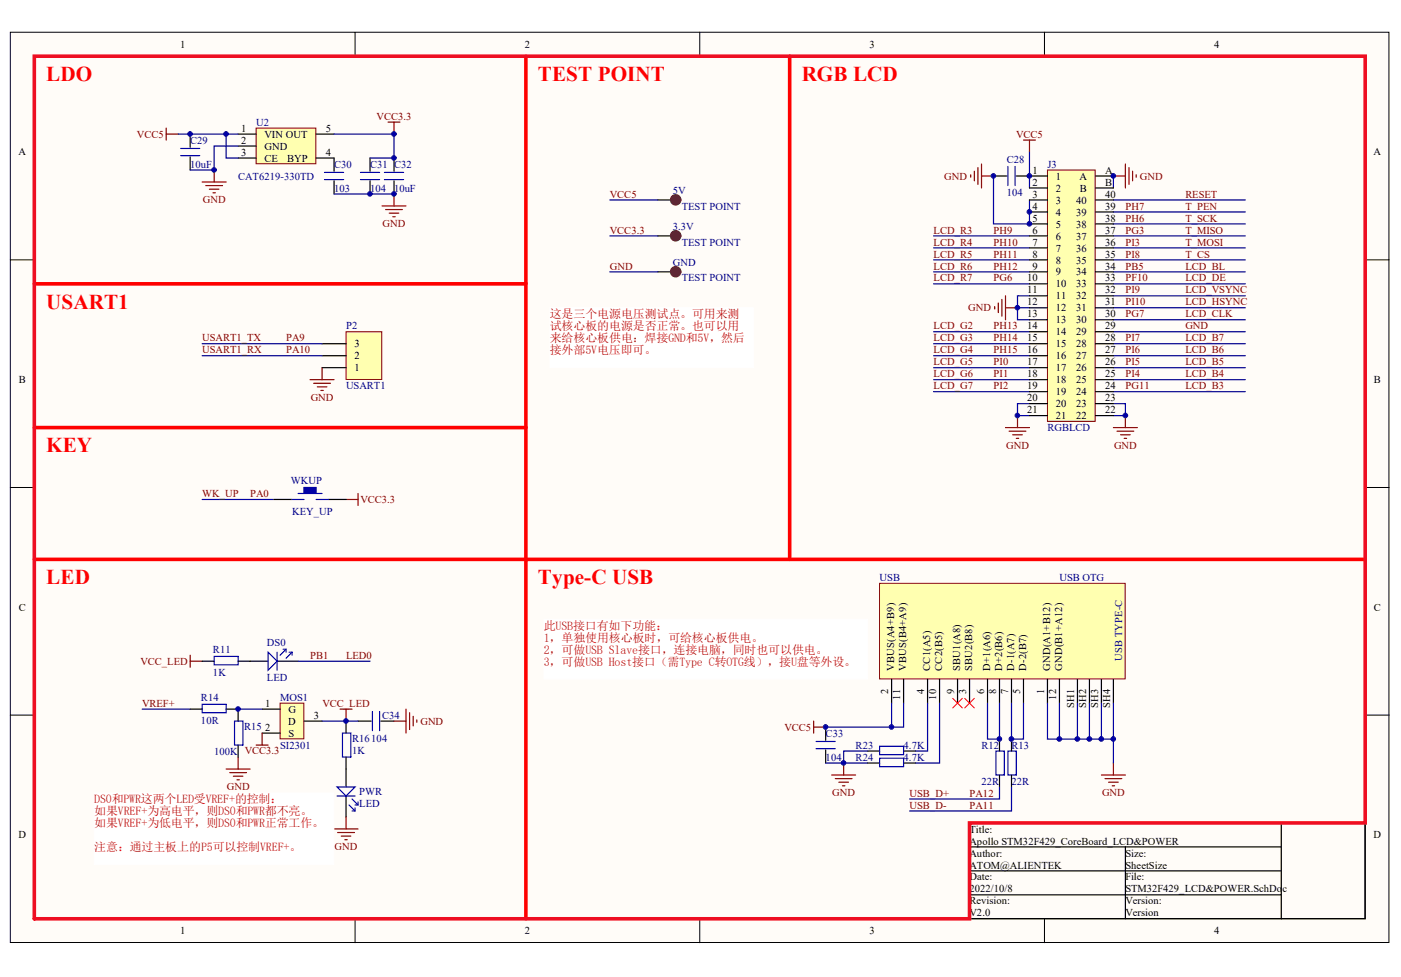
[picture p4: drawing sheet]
<svg xmlns="http://www.w3.org/2000/svg" width="287mm" height="200mm" viewBox="0 0 287 200" stroke-linecap="round" stroke-linejoin="round" font-family="sans-serif">
<g fill="#fffcf8" stroke="#000" stroke-width=".2">
<path d="M2.1 6.6h282.2v186.4h-282.2z"/>
<path d="M7 11.5h272.4v176.6h-272.4z"/>
</g>
<path d="M72.7 6.6v4.9M143.3 6.6v4.9M213.8 6.6v4.9M2.1 53.2h4.9M279.5 53.2h4.9M2.1 99.8h4.9M279.5 99.8h4.9M2.1 146.4h4.9M279.5 146.4h4.9M72.7 188.1v4.9M143.3 188.1v4.9M213.8 188.1v4.9" fill="none" stroke="#000" stroke-width=".2"/>
<path d="M198.5 168.5h81v19.6h-81zM198.5 173.4h63.8M198.5 178.3h63.8M230.4 173.4v14.7M262.3 168.5v19.6M198.5 183.2h63.8" fill="none" stroke="#000" stroke-width=".25"/>
<g fill="none" stroke="#800000" stroke-width=".25">
<path d="M198.7 35.8v.5M199.5 35.1v1.9M200.2 34.3v3.5M200.9 36h2.5M200.9 33.6v4.9M209.5 28.7h2.5M210.8 28.7v2.4M227.9 36h2.5M230.4 33.6v4.9M231.1 34.3v3.5M231.9 35.1v1.9M232.6 35.8v.5"/>
<path d="M205.8 87.5h5M206.6 88.3h3.4M207.3 89h2M208.1 89.8h.4M208.3 85.1v2.4M227.9 87.5h4.9M228.7 88.3h3.4M229.4 89h2M230.1 89.8h.5M230.4 85.1v2.4"/>
</g>
<g fill="none" stroke="#000080" stroke-width=".25">
<path d="M203.4 36v9.8h7.4v-4.9M210.8 31.1v7.4M227.9 36v2.5M191.1 48.3h19.7M191.1 50.8h19.7M191.1 53.2h19.7M191.1 55.7h19.7M191.1 58.1h19.7M227.9 48.3h27M227.9 50.8h27M227.9 53.2h27M227.9 55.7h27"/>
<path d="M227.9 58.1h27M227.9 40.9h27M227.9 43.4h27M227.9 45.8h27M191.1 67.9h19.7M191.1 70.4h19.7M191.1 72.8h19.7M191.1 75.3h19.7M191.1 77.7h19.7M208.3 63h2.5M210.8 60.6h-2.5v4.9h2.5M227.9 67.9h27"/>
<path d="M227.9 70.4h27M227.9 65.5h27M227.9 72.8h27M227.9 75.3h27M227.9 77.7h27M227.9 60.6h27M227.9 63h27M191.1 80.2h19.7M210.8 82.6h-2.5v2.5h2.5M227.9 82.6h2.5v2.5h-2.5M227.9 80.2h27"/>
</g>
<path d="M57.3 144h4.9v7.3h-4.9z" fill="#ffffb0" stroke="#800000" stroke-width=".2"/>
<path d="M51.2 135.4h3.7M56.6 135.4h4.4M53.7 145.2h3.6M53.7 150.1h3.6M62.3 147.6h3.6M70.8 157.4v3.7" fill="none" stroke="#000" stroke-width=".25"/>
<g fill="none" stroke="#800000" stroke-width=".25">
<path d="M38.9 134.1v2.5M38.9 135.4h2.5M46.3 157.4h4.9M47 158.2h3.5M47.8 158.9h1.9M48.5 159.7h.5M48.8 155v2.4M52.4 152.5h2.5M53.7 150.1v2.4M69.6 145.2h2.5M70.8 145.2v2.4M68.4 169.7h4.9"/>
<path d="M69.1 170.4h3.5M69.9 171.2h1.9M70.6 171.9h.5M70.8 167.3v2.4"/>
</g>
<path d="M61 135.4h14.8M29.1 145.2h9.8M48.8 145.2h4.9" fill="none" stroke="#000080" stroke-width=".25"/>
<path d="M54.9 133.5l1.8 1.9-1.8 1.8zM56.7 133.5v3.7M58 132.9h.6v.6M58.6 132.9l-1.3 1.2M59.2 133.5h.6M59.8 133.5l-1.2 1.3M59.8 133.5v.6" fill="none" stroke="#00f" stroke-width=".25"/>
<path d="M52.4 26.2h12.3v7.3h-12.3z" fill="#ffffb0" stroke="#800000" stroke-width=".2"/>
<g fill="none" stroke="#000" stroke-width=".25">
<path d="M38.9 27.5v2.6M38.9 32.1v2.7M48.8 27.5h3.6M48.8 29.9h3.6M48.8 32.4h3.6M64.7 27.5h3.7M64.7 32.4h3.7v2.7M68.4 37v2.7M75.8 32.4v2.7M75.8 37v2.7M80.7 32.4v2.7M80.7 37v2.7"/>
<path d="M203.4 36h2.7M208.1 36h2.7M73.3 147.6h2.7M78 147.6h2.7"/>
</g>
<path d="M37 31.9h3.9M37 30.4h3.9M66.4 36.8h4M66.4 35.3h4M73.8 36.8h3.9M73.8 35.3h3.9M78.7 36.8h3.9M78.7 35.3h3.9M206.3 34.1v3.9M207.8 34.1v3.9M76.2 145.7v3.9M77.7 145.7v3.9" fill="none" stroke="#00f" stroke-width=".25"/>
<path d="M36.5 27.5h9.8M48.8 27.5h-2.5v4.9h2.5M48.8 29.9h-5v4.9h-4.9M68.4 27.5h12.3v4.9h-4.9M68.4 39.7h12.3M41.4 102.3h14.7M65.9 147.6h7.4" fill="none" stroke="#000080" stroke-width=".25"/>
<g fill="none" stroke="#800000" stroke-width=".25">
<path d="M34 26.2v2.5M34 27.5h2.5M41.4 37.3h4.9M42.1 38h3.5M42.9 38.7h1.9M43.6 39.5h.5M43.8 34.8v2.5M79.4 25h2.5M80.7 25v2.5M80.7 39.7v2.5M78.2 42.2h4.9M78.9 42.9h3.5"/>
<path d="M79.7 43.6h1.9M80.4 44.4h.5M70.8 102.3h2.5M73.3 101v2.5M80.7 147.6h2.4M83.1 145.2v4.9M83.9 145.9v3.5M84.6 146.7v1.9M85.3 147.4v.5M166.6 147.6v2.5M166.6 148.9h2.4"/>
</g>
<path d="M70.8 67.9h7.4v9.8h-7.4z" fill="#ffffb0" stroke="#800000" stroke-width=".2"/>
<path d="M65.9 75.3h4.9M65.9 72.8h4.9M65.9 70.4h4.9M41.4 135.4h2.4M48.8 135.4h2.4M38.9 145.2h2.5M46.3 145.2h2.5v2.4M48.8 152.5v2.5M70.8 147.6v2.5M70.8 155v2.4" fill="none" stroke="#000" stroke-width=".25"/>
<path d="M63.5 77.7h4.9M64.2 78.5h3.5M65 79.2h1.9M65.7 79.9h.5M65.9 75.3v2.4" fill="none" stroke="#800000" stroke-width=".25"/>
<path d="M41.4 72.8h24.5M41.4 70.4h24.5" fill="none" stroke="#000080" stroke-width=".25"/>
<path d="M43.8 134.4h5v1.7h-5zM41.4 144.2h4.9v1.7h-4.9zM48 147.6h1.7v4.9h-1.7zM70.1 150.1h1.7v4.9h-1.7z" fill="none" stroke="#00f" stroke-width=".25"/>
<path d="M214.4 34.8h9.8v51.5h-9.8z" fill="#ffffb0" stroke="#800000" stroke-width=".2"/>
<g fill="none" stroke="#000" stroke-width=".25">
<path d="M210.8 36h3.6M210.8 38.5h3.6M224.3 36h3.6M224.3 38.5h3.6M134.7 40.9h2.4M134.7 48.3h2.4M134.7 55.7h2.4M210.8 40.9h3.6M210.8 43.4h3.6M210.8 45.8h3.6M210.8 48.3h3.6M210.8 50.8h3.6"/>
<path d="M210.8 53.2h3.6M210.8 55.7h3.6M210.8 58.1h3.6M224.3 40.9h3.6M224.3 43.4h3.6M224.3 45.8h3.6M224.3 48.3h3.6M224.3 50.8h3.6M224.3 53.2h3.6M224.3 55.7h3.6M224.3 58.1h3.6M210.8 60.6h3.6"/>
<path d="M210.8 63h3.6M210.8 65.5h3.6M210.8 67.9h3.6M210.8 70.4h3.6M210.8 72.8h3.6M210.8 75.3h3.6M210.8 77.7h3.6M224.3 60.6h3.6M224.3 63h3.6M224.3 65.5h3.6M224.3 67.9h3.6M224.3 70.4h3.6"/>
<path d="M224.3 72.8h3.6M224.3 75.3h3.6M224.3 77.7h3.6M210.8 80.2h3.6M210.8 82.6h3.6M210.8 85.1h3.6M224.3 80.2h3.6M224.3 82.6h3.6M224.3 85.1h3.6M220.6 139.1v4.9M223 139.1v4.9M225.5 139.1v4.9"/>
<path d="M227.9 139.1v4.9"/>
</g>
<g fill="none" stroke="#602732" stroke-width="1.2">
<circle cx="138.3" cy="55.6" r=".56"/>
<circle cx="138.3" cy="48.3" r=".56"/>
<circle cx="138.3" cy="40.9" r=".56"/>
</g>
<path d="M124.8 40.9h9.9M124.8 48.3h9.9M124.8 55.7h9.9" fill="none" stroke="#000080" stroke-width=".25"/>
<path d="M107.7 11.5v176.6M161.7 11.5v103M7 58.1h100.7M7 87.5h100.7M7 114.5h272.5" fill="none" stroke="#f00" stroke-width=".74"/>
<g fill="#fff" stroke="#fff" stroke-width=".2">
<path d="M19.3 162.4h49v14.6h-49z"/>
<path d="M111.3 126.8h66.3v12.2h-66.3z"/>
<path d="M112.6 63h41.6v12.2h-41.6z"/>
</g>
<path d="M225.5 158.7h4.9M226.2 159.4h3.5M227.9 156.2v2.5M227 160.1h1.9M227.7 160.9h.5" fill="none" stroke="#800000" stroke-width=".25"/>
<path d="M180.1 119.4h50.2v19.6h-50.2z" fill="#ffffb0" stroke="#800000" stroke-width=".2"/>
<g fill="none" stroke="#000" stroke-width=".25">
<path d="M56.1 102.3h3.7M67.2 102.3h3.6M182.5 139.1v4.9M185 139.1v4.9M189.9 139.1v4.9M192.3 139.1v4.9M196 139.1v4.9M198.5 139.1v4.9M202.2 139.1v4.9M204.6 139.1v4.9M207.1 139.1v4.9M209.5 139.1v4.9"/>
<path d="M214.4 139.1v4.9M216.9 139.1v4.9M169 148.9v2.7M169 153.5v2.7M177.6 153.8h2.5M177.6 156.2h2.5M185 153.8h2.4M185 156.2h2.4M204.6 151.3v2.5M204.6 158.7v2.4M207.1 151.3v2.5M207.1 158.7v2.4"/>
</g>
<path d="M195 143l2 1.9M197 143l-2 1.9M197.5 143l2 1.9M199.5 143l-2 1.9" fill="none" stroke="#f00" stroke-width=".2"/>
<path d="M59.8 102.3h2.5M61 101h4.9M62.3 101v-1.2h2.4v1.2M64.7 102.3h2.5M167.1 153.3h3.9M167.1 151.8h3.9M180.1 152.8h4.9v1.7h-4.9zM180.1 155.2h4.9v1.8h-4.9zM203.9 153.8h1.7v4.9h-1.7zM206.3 153.8h1.8v4.9h-1.8z" fill="none" stroke="#00f" stroke-width=".25"/>
<path d="M203.6 62.8v.5M204.4 62v2M205.1 61.3v3.4M205.8 60.6v4.9M205.8 63h2.5M170.3 158.7h4.9M171 159.4h3.4M172.7 156.2v2.5M171.7 160.1h2M172.5 160.9h.5" fill="none" stroke="#800000" stroke-width=".25"/>
<g fill="none" stroke="#000080" stroke-width=".25">
<path d="M169 156.2h3.7M177.6 153.8h-4.9v2.4h4.9M182.5 144v4.9h-13.5M185 144v4.9h-2.5M189.9 144v9.8h-2.5M192.3 144v12.2h-4.9M202.2 144v7.3h2.4v-7.3M207.1 144v7.3h2.4v-7.3M214.4 144v7.3h13.5v-7.3M216.9 144v7.3M220.6 144v7.3M223 144v7.3"/>
<path d="M225.5 144v7.3M227.9 151.3v4.9M204.6 161.1v2.5h-18.4M207.1 161.1v4.9h-20.9"/>
</g>
<path d="M62.3 99.8h2.4v1.2h-2.4z" fill="#00f" stroke="#00f" stroke-width=".2"/>
<path d="M7 11.5h272.5v157h-81v19.6h-191.5z" fill="none" stroke="#ee0e22" stroke-width=".74"/>
<g fill="#000080" stroke="#000080" stroke-width=".2">
<circle cx="38.9" cy="27.4" r=".47"/>
<circle cx="43.8" cy="34.8" r=".47"/>
<circle cx="46.3" cy="27.4" r=".47"/>
<circle cx="48.7" cy="145.2" r=".47"/>
<circle cx="70.8" cy="147.6" r=".47"/>
<circle cx="75.7" cy="39.7" r=".47"/>
<circle cx="80.6" cy="39.7" r=".47"/>
<circle cx="80.6" cy="32.3" r=".47"/>
<circle cx="80.6" cy="27.4" r=".47"/>
<circle cx="169" cy="148.8" r=".47"/>
<circle cx="172.7" cy="156.2" r=".47"/>
<circle cx="182.5" cy="148.8" r=".47"/>
<circle cx="203.4" cy="36" r=".47"/>
<circle cx="204.6" cy="151.3" r=".47"/>
<circle cx="207" cy="151.3" r=".47"/>
<circle cx="208.3" cy="85.1" r=".47"/>
<circle cx="208.3" cy="63" r=".47"/>
<circle cx="210.7" cy="45.8" r=".47"/>
<circle cx="210.7" cy="43.4" r=".47"/>
<circle cx="210.7" cy="36" r=".47"/>
<circle cx="216.9" cy="151.3" r=".47"/>
<circle cx="220.5" cy="151.3" r=".47"/>
<circle cx="223" cy="151.3" r=".47"/>
<circle cx="225.5" cy="151.3" r=".47"/>
<circle cx="227.9" cy="151.3" r=".47"/>
<circle cx="227.9" cy="36" r=".47"/>
<circle cx="230.4" cy="85.1" r=".47"/>
</g>
<text font-size="5.6" fill="#00f" x="69.8" y="166.2">PIPWR02</text>
<g font-size="4.3" fill="#f00">
<text x="9.5" y="16.6">LDO</text>
<text x="110.1" y="16.6">TEST POINT</text>
<text x="164.1" y="16.6">RGB LCD</text>
<text x="9.5" y="63.2">USART1</text>
<text x="9.5" y="92.6">KEY</text>
<text x="9.5" y="119.6">LED</text>
<text x="110.1" y="119.6">Type-C USB</text>
</g>
<g font-size="2.5" fill="#bf0000">
<text x="112.6" y="65.1">这是三个电源电压测试点。可用来测</text>
<text x="112.6" y="67.6">试核心板的电源是否正常。也可以用</text>
<text x="112.6" y="70">来给核心板供电：焊接GND和5V，然后</text>
<text x="112.6" y="72.5">接外部5V电压即可。</text>
<text x="111.3" y="128.9">此USB接口有如下功能：</text>
<text x="111.3" y="131.3">1，单独使用核心板时，可给核心板供电。</text>
<text x="111.3" y="133.8">2，可做USB Slave接口，连接电脑，同时也可以供电。</text>
<text x="111.3" y="136.3">3，可做USB Host接口（需Type C转OTG线），接U盘等外设。</text>
<text x="19.3" y="164.5">DS0和PWR这两个LED受VREF+的控制：</text>
<text x="19.3" y="166.9">如果VREF+为高电平，则DS0和PWR都不亮。</text>
<text x="19.3" y="169.4">如果VREF+为低电平，则DS0和PWR正常工作。</text>
<text x="19.3" y="174.3">注意：通过主板上的P5可以控制VREF+。</text>
</g>
<g font-size="2.2">
<text x="36.9" y="9.8">1</text>
<text x="107.4" y="9.8">2</text>
<text x="178" y="9.8">3</text>
<text x="248.6" y="9.8">4</text>
<text x="49.4" y="27">1</text>
<text x="49.4" y="29.4">2</text>
<text x="54.2" y="28.2">VIN OUT</text>
<text x="66.7" y="27">5</text>
<text x="3.8" y="31.8">A</text>
<text x="49.4" y="31.9">3</text>
<text x="54.2" y="30.6">GND</text>
<text x="54.2" y="33.1">CE</text>
<text x="58.8" y="33.1">BYP</text>
<text x="66.7" y="31.9">4</text>
<text x="211.4" y="35.6">1</text>
<text x="226.2" y="35.6">A</text>
<text x="281.2" y="31.8">A</text>
<text x="211.4" y="38">2</text>
<text x="211.4" y="40.5">3</text>
<text x="216.2" y="36.8">1</text>
<text x="216.2" y="39.2">2</text>
<text x="216.2" y="41.7">3</text>
<text x="220.3" y="41.7">40</text>
<text x="221" y="36.8">A</text>
<text x="221.1" y="39.2">B</text>
<text x="226.2" y="38">B</text>
<text x="226.2" y="40.5">40</text>
<text x="211.4" y="42.9">4</text>
<text x="211.4" y="45.4">5</text>
<text x="211.4" y="47.8">6</text>
<text x="216.2" y="44.1">4</text>
<text x="216.2" y="46.6">5</text>
<text x="220.3" y="46.6">38</text>
<text x="220.3" y="44.1">39</text>
<text x="226.2" y="47.8">37</text>
<text x="226.2" y="45.4">38</text>
<text x="226.2" y="42.9">39</text>
<text x="211.4" y="50.3">7</text>
<text x="211.4" y="52.7">8</text>
<text x="216.2" y="49">6</text>
<text x="216.2" y="51.5">7</text>
<text x="216.2" y="53.9">8</text>
<text x="220.3" y="53.9">35</text>
<text x="220.3" y="51.5">36</text>
<text x="220.3" y="49">37</text>
<text x="226.2" y="52.7">35</text>
<text x="226.2" y="50.3">36</text>
<text x="210.3" y="57.6">10</text>
<text x="211.4" y="55.2">9</text>
<text x="216.2" y="56.4">9</text>
<text x="216.2" y="58.9">10</text>
<text x="220.3" y="58.9">33</text>
<text x="220.3" y="56.4">34</text>
<text x="226.2" y="57.6">33</text>
<text x="226.2" y="55.2">34</text>
<text x="210.3" y="60.1">11</text>
<text x="210.3" y="62.5">12</text>
<text x="210.3" y="65">13</text>
<text x="216.2" y="61.3">11</text>
<text x="216.2" y="63.8">12</text>
<text x="220.3" y="63.8">31</text>
<text x="220.3" y="61.3">32</text>
<text x="226.2" y="65">30</text>
<text x="226.2" y="62.5">31</text>
<text x="226.2" y="60.1">32</text>
<text x="72.6" y="71.1">3</text>
<text x="210.3" y="67.4">14</text>
<text x="210.3" y="69.9">15</text>
<text x="216.2" y="66.2">13</text>
<text x="216.2" y="68.7">14</text>
<text x="216.2" y="71.1">15</text>
<text x="220.3" y="71.1">28</text>
<text x="220.3" y="68.7">29</text>
<text x="220.3" y="66.2">30</text>
<text x="226.2" y="69.9">28</text>
<text x="226.2" y="67.4">29</text>
<text x="72.6" y="76">1</text>
<text x="72.6" y="73.6">2</text>
<text x="210.3" y="72.3">16</text>
<text x="210.3" y="74.8">17</text>
<text x="210.3" y="77.3">18</text>
<text x="216.2" y="73.6">16</text>
<text x="216.2" y="76">17</text>
<text x="220.3" y="76">26</text>
<text x="220.3" y="73.6">27</text>
<text x="226.2" y="77.3">25</text>
<text x="226.2" y="74.8">26</text>
<text x="226.2" y="72.3">27</text>
<text x="3.9" y="78.4">B</text>
<text x="210.3" y="79.7">19</text>
<text x="210.3" y="82.2">20</text>
<text x="216.2" y="78.5">18</text>
<text x="216.2" y="80.9">19</text>
<text x="216.2" y="83.4">20</text>
<text x="220.3" y="83.4">23</text>
<text x="220.3" y="80.9">24</text>
<text x="220.3" y="78.5">25</text>
<text x="226.2" y="82.2">23</text>
<text x="226.2" y="79.7">24</text>
<text x="281.2" y="78.4">B</text>
<text x="210.3" y="84.6">21</text>
<text x="216.2" y="85.8">21</text>
<text x="220.3" y="85.8">22</text>
<text x="226.2" y="84.6">22</text>
<text x="3.9" y="125">C</text>
<text x="281.2" y="125">C</text>
<text x="54.3" y="144.7">1</text>
<text x="54.3" y="149.6">2</text>
<text x="59" y="148.4">D</text>
<text x="59.1" y="145.9">G</text>
<text x="64.2" y="147.2">3</text>
<text x="59.1" y="150.8">S</text>
<text x="3.8" y="171.6">D</text>
<text x="198.5" y="170.5">Title:</text>
<text x="198.5" y="172.9">Apollo STM32F429_CoreBoard_LCD&amp;POWER</text>
<text x="281.1" y="171.6">D</text>
<text x="198.5" y="175.4">Author:</text>
<text x="198.5" y="177.8">ATOM@ALIENTEK</text>
<text x="230.4" y="175.4">Size:</text>
<text x="230.4" y="177.8">SheetSize</text>
<text x="198.5" y="180.3">Date:</text>
<text x="198.5" y="185.2">Revision:</text>
<text x="198.5" y="182.7">2022/10/8</text>
<text x="230.4" y="180.3">File:</text>
<text x="230.4" y="185.2">Version:</text>
<text x="230.4" y="182.7">STM32F429_LCD&amp;POWER.SchDo</text>
<text x="262.5" y="182.7">c</text>
<text x="36.9" y="191.3">1</text>
<text x="107.4" y="191.3">2</text>
<text x="178" y="191.3">3</text>
<text x="198.5" y="187.6">V2.0</text>
<text x="230.4" y="187.6">Version</text>
<text x="248.6" y="191.3">4</text>
</g>
<g font-size="2.2" fill="#800000">
<text x="28" y="28.2">VCC5</text>
<text x="77.1" y="24.5">VCC3.3</text>
<text x="208" y="28.2">VCC5</text>
<text x="41.5" y="41.6">GND</text>
<text x="124.8" y="40.5">VCC5</text>
<text x="193.3" y="36.8">GND</text>
<text x="233.3" y="36.8">GND</text>
<text x="242.7" y="40.5">RESET</text>
<text x="78.3" y="46.5">GND</text>
<text x="124.8" y="47.8">VCC3.3</text>
<text x="191.1" y="47.8">LCD_R3</text>
<text x="203.4" y="47.8">PH9</text>
<text x="230.4" y="47.8">PG3</text>
<text x="230.4" y="45.4">PH6</text>
<text x="230.4" y="42.9">PH7</text>
<text x="242.7" y="45.4">T_SCK</text>
<text x="242.7" y="47.8">T_MISO</text>
<text x="242.7" y="42.9">T_PEN</text>
<text x="191.1" y="50.3">LCD_R4</text>
<text x="191.1" y="52.7">LCD_R5</text>
<text x="203.4" y="50.3">PH10</text>
<text x="203.4" y="52.7">PH11</text>
<text x="230.4" y="52.7">PI8</text>
<text x="230.4" y="50.3">PI3</text>
<text x="242.7" y="52.7">T_CS</text>
<text x="242.7" y="50.3">T_MOSI</text>
<text x="124.8" y="55.2">GND</text>
<text x="191.1" y="55.2">LCD_R6</text>
<text x="191.1" y="57.6">LCD_R7</text>
<text x="203.4" y="55.2">PH12</text>
<text x="203.4" y="57.6">PG6</text>
<text x="230.4" y="57.6">PF10</text>
<text x="230.4" y="55.2">PB5</text>
<text x="242.7" y="57.6">LCD_DE</text>
<text x="242.7" y="55.2">LCD_BL</text>
<text x="198.2" y="63.8">GND</text>
<text x="230.4" y="65">PG7</text>
<text x="230.4" y="60.1">PI9</text>
<text x="230.4" y="62.5">PI10</text>
<text x="242.7" y="62.5">LCD_HSYNC</text>
<text x="242.7" y="60.1">LCD_VSYNC</text>
<text x="242.7" y="65">LCD_CLK</text>
<text x="41.4" y="69.9">USART1_TX</text>
<text x="58.6" y="69.9">PA9</text>
<text x="191.1" y="67.4">LCD_G2</text>
<text x="191.1" y="69.9">LCD_G3</text>
<text x="203.4" y="67.4">PH13</text>
<text x="203.4" y="69.9">PH14</text>
<text x="230.4" y="69.9">PI7</text>
<text x="242.7" y="69.9">LCD_B7</text>
<text x="242.7" y="67.4">GND</text>
<text x="41.4" y="72.3">USART1_RX</text>
<text x="58.6" y="72.3">PA10</text>
<text x="191.1" y="72.3">LCD_G4</text>
<text x="191.1" y="74.8">LCD_G5</text>
<text x="191.1" y="77.3">LCD_G6</text>
<text x="203.4" y="72.3">PH15</text>
<text x="203.4" y="74.8">PI0</text>
<text x="203.4" y="77.3">PI1</text>
<text x="230.4" y="77.3">PI4</text>
<text x="230.4" y="74.8">PI5</text>
<text x="230.4" y="72.3">PI6</text>
<text x="242.7" y="77.3">LCD_B4</text>
<text x="242.7" y="74.8">LCD_B5</text>
<text x="242.7" y="72.3">LCD_B6</text>
<text x="63.6" y="82.1">GND</text>
<text x="191.1" y="79.7">LCD_G7</text>
<text x="203.4" y="79.7">PI2</text>
<text x="230.4" y="79.7">PG11</text>
<text x="242.7" y="79.7">LCD_B3</text>
<text x="206" y="91.9">GND</text>
<text x="228.1" y="91.9">GND</text>
<text x="41.4" y="101.8">WK_UP</text>
<text x="51.2" y="101.8">PA0</text>
<text x="73.8" y="103">VCC3.3</text>
<text x="28.7" y="136.1">VCC_LED</text>
<text x="63.5" y="134.9">PB1</text>
<text x="70.8" y="134.9">LED0</text>
<text x="29.1" y="144.7">VREF+</text>
<text x="66" y="144.7">VCC_LED</text>
<text x="86.1" y="148.4">GND</text>
<text x="160.6" y="149.6">VCC5</text>
<text x="50.1" y="154.5">VCC3.3</text>
<text x="46.4" y="161.8">GND</text>
<text x="170.4" y="163">GND</text>
<text x="186.2" y="163.1">USB_D+</text>
<text x="186.2" y="165.6">USB_D-</text>
<text x="198.5" y="165.6">PA11</text>
<text x="198.5" y="163.1">PA12</text>
<text x="225.6" y="163">GND</text>
<text x="68.5" y="174.1">GND</text>
</g>
<g font-size="2.2" fill="#000080">
<text x="38.9" y="29.4">C29</text>
<text x="52.4" y="25.7">U2</text>
<text x="38.9" y="34.3">10uF</text>
<text x="68.4" y="34.3">C30</text>
<text x="75.8" y="34.3">C31</text>
<text x="80.7" y="34.3">C32</text>
<text x="206.1" y="33.3">C28</text>
<text x="214.4" y="34.3">J3</text>
<text x="48.8" y="36.8">CAT6219-330TD</text>
<text x="68.4" y="39.2">103</text>
<text x="75.8" y="39.2">104</text>
<text x="80.7" y="39.2">10uF</text>
<text x="137.8" y="39.7">5V</text>
<text x="206.1" y="40.2">104</text>
<text x="137.8" y="47.1">3.3V</text>
<text x="139.6" y="42.9">TEST POINT</text>
<text x="139.6" y="50.3">TEST POINT</text>
<text x="137.8" y="54.4">GND</text>
<text x="139.6" y="57.6">TEST POINT</text>
<text x="70.8" y="67.4">P2</text>
<text x="70.8" y="79.7">USART1</text>
<text x="214.4" y="88.3">RGBLCD</text>
<text x="59.6" y="99.1">WKUP</text>
<text x="59.8" y="105.5">KEY_UP</text>
<text x="180.1" y="118.9">USB</text>
<text x="216.9" y="118.9">USB OTG</text>
<text x="43.6" y="133.7">R11</text>
<text x="54.6" y="132.2">DS0</text>
<text x="41.1" y="143.5">R14</text>
<text x="43.6" y="138.3">1K</text>
<text x="54.6" y="139.4">LED</text>
<text x="57.3" y="143.5">MOS1</text>
<text x="41.1" y="148.1">10R</text>
<text x="50" y="149.4">R15</text>
<text x="78.2" y="147.2">C34</text>
<text x="43.8" y="154.5">100K</text>
<text x="57.3" y="153.3">SI2301</text>
<text x="72.1" y="151.8">R16104</text>
<text x="72.1" y="154.3">1K</text>
<text x="169" y="150.8">C33</text>
<text x="169" y="155.7">104</text>
<text x="175.2" y="153.3">R23</text>
<text x="175.2" y="155.7">R24</text>
<text x="185" y="153.3">4.7K</text>
<text x="185" y="155.7">4.7K</text>
<text x="200.9" y="153.3">R12</text>
<text x="207.1" y="153.3">R13</text>
<text x="200.9" y="160.6">22R</text>
<text x="207.1" y="160.6">22R</text>
<text x="73.5" y="162.9">PWR</text>
<text x="73.5" y="165.3">LED</text>
</g>
<g font-size="2.1">
<text x="183.1" y="137.3" transform="rotate(-90 183.1 137.3)">VBUS(A4+B9)</text>
<text x="185.5" y="137.3" transform="rotate(-90 185.5 137.3)">VBUS(B4+A9)</text>
<text x="190.4" y="137.3" transform="rotate(-90 190.4 137.3)">CC1(A5)</text>
<text x="192.9" y="137.3" transform="rotate(-90 192.9 137.3)">CC2(B5)</text>
<text x="196.6" y="137.3" transform="rotate(-90 196.6 137.3)">SBU1(A8)</text>
<text x="199" y="137.3" transform="rotate(-90 199 137.3)">SBU2(B8)</text>
<text x="202.7" y="137.3" transform="rotate(-90 202.7 137.3)">D+1(A6)</text>
<text x="205.2" y="137.3" transform="rotate(-90 205.2 137.3)">D+2(B6)</text>
<text x="207.6" y="137.3" transform="rotate(-90 207.6 137.3)">D-1(A7)</text>
<text x="210.1" y="137.3" transform="rotate(-90 210.1 137.3)">D-2(B7)</text>
<text x="215" y="137.3" transform="rotate(-90 215 137.3)">GND(A1+B12)</text>
<text x="217.4" y="137.3" transform="rotate(-90 217.4 137.3)">GND(B1+A12)</text>
<text x="228.5" y="137.3" transform="rotate(-90 228.5 137.3)">Shield4</text>
<text x="181.8" y="142.1" transform="rotate(-90 181.8 142.1)">2</text>
<text x="184.3" y="143.2" transform="rotate(-90 184.3 143.2)">11</text>
<text x="189.2" y="142.1" transform="rotate(-90 189.2 142.1)">4</text>
<text x="191.7" y="143.2" transform="rotate(-90 191.7 143.2)">10</text>
<text x="195.3" y="142.1" transform="rotate(-90 195.3 142.1)">9</text>
<text x="197.8" y="142.1" transform="rotate(-90 197.8 142.1)">3</text>
<text x="201.5" y="142.1" transform="rotate(-90 201.5 142.1)">6</text>
<text x="203.9" y="142.1" transform="rotate(-90 203.9 142.1)">8</text>
<text x="206.4" y="142.1" transform="rotate(-90 206.4 142.1)">7</text>
<text x="208.8" y="142.1" transform="rotate(-90 208.8 142.1)">5</text>
<text x="213.8" y="142.1" transform="rotate(-90 213.8 142.1)">1</text>
<text x="216.2" y="143.2" transform="rotate(-90 216.2 143.2)">12</text>
<text x="219.9" y="144.9" transform="rotate(-90 219.9 144.9)">SH1</text>
<text x="222.3" y="144.9" transform="rotate(-90 222.3 144.9)">SH2</text>
<text x="224.8" y="144.9" transform="rotate(-90 224.8 144.9)">SH3</text>
<text x="227.3" y="144.9" transform="rotate(-90 227.3 144.9)">SH4</text>
</g>
<text font-size="2.1" fill="#000080" x="229.7" y="135.4" transform="rotate(-90 229.7 135.4)">USB TYPE-C</text>
</svg>
